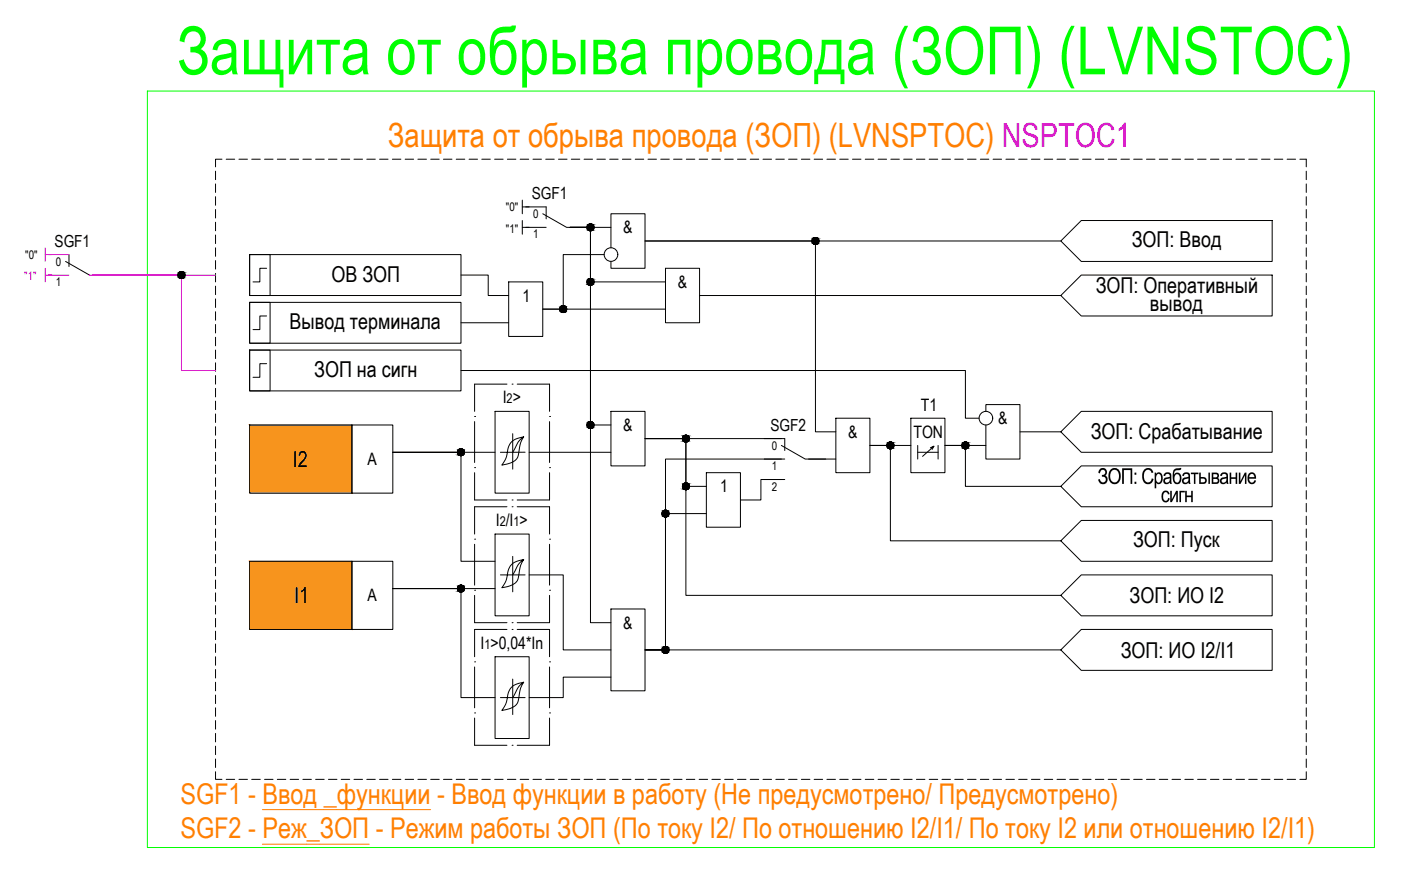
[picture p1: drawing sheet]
<svg xmlns="http://www.w3.org/2000/svg" width="823mm" height="523mm" viewBox="0 0 823 523" stroke-linecap="round" stroke-linejoin="round" font-family="sans-serif">
<!-- layer: 0 -->
<path d="M87 54h720v444h-720z" fill="none" stroke="#0f0" stroke-width=".59"/>
<g fill="#000" stroke="#000" stroke-width=".59">
<path d="M346 136h1zM346 132h1zM106 160h1zM479 144h1zM106 164h1zM330 180h1zM346 168h1zM346 164h1zM330 184h1zM346 252h1zM346 248h1zM270 268h1z"/>
<path d="M270 264h1zM523 264h1zM567 264h1zM390 300h1zM390 304h1zM270 348h1zM270 344h1zM390 380h1zM390 384h1z"/>
<path d="M346 132h2zM346 132h2z"/>
<path d="M346 132h2zM346 132h2z"/>
<path d="M346 136h2zM346 136h1z"/>
<path d="M346 132h2zM346 132h2z"/>
<path d="M346 135h2zM346 135l2 1z"/>
<path d="M346 132h2zM346 132h2z"/>
<path d="M346 135h2zM346 135h2z"/>
<path d="M346 132h2zM346 132h2z"/>
<path d="M346 135h2zM346 135h2z"/>
<path d="M346 132h2zM346 132h2z"/>
<path d="M346 135h2zM346 135h2z"/>
<path d="M345 132h3zM345 132h3z"/>
<path d="M345 135h3zM345 135h3z"/>
<path d="M345 132l4 1zM345 132l4 1z"/>
<path d="M345 135h3zM345 135h3z"/>
<path d="M345 133h4zM345 133h4z"/>
<path d="M345 135h4zM345 135h3z"/>
<path d="M345 133h4zM345 133h4z"/>
<path d="M345 135h4zM345 135h4z"/>
<path d="M345 133h4zM345 133h4z"/>
<path d="M345 134h4zM345 134l4 1z"/>
<path d="M345 133h4zM345 133h4z"/>
<path d="M345 134h4zM345 134h4z"/>
<path d="M345 133h4zM345 133h4z"/>
<path d="M345 134h4zM345 134h4z"/>
<path d="M345 133l4 1zM345 133l4 1z"/>
<path d="M345 134h4zM345 134h4z"/>
<path d="M345 134h4zM345 134h4z"/>
<path d="M479 140h1zM479 140h1z"/>
<path d="M479 140h1zM478 140h2z"/>
<path d="M478 140h2zM478 140h2z"/>
<path d="M478 140h2zM478 140h2z"/>
<path d="M478 140h2zM478 140h2z"/>
<path d="M478 140h2zM478 140h2z"/>
<path d="M106 160h1zM106 160h1z"/>
<path d="M106 160h1zM106 160h1z"/>
<path d="M106 160h1zM106 160h1z"/>
<path d="M106 160h2zM106 160h2z"/>
<path d="M106 160h2zM106 160h2z"/>
<path d="M478 144h2zM478 144h2z"/>
<path d="M478 143h2zM478 143l2 1z"/>
<path d="M478 143h2zM478 143h2z"/>
<path d="M478 143h2zM478 143h2z"/>
<path d="M478 140h2zM478 140h2z"/>
<path d="M478 143h2zM478 143h2z"/>
<path d="M478 140h3zM478 140h3z"/>
<path d="M478 143h2zM478 143h2z"/>
<path d="M477 140l4 1zM477 140l4 1z"/>
<path d="M477 143h4zM477 143h3z"/>
<path d="M477 141h4zM477 141h4z"/>
<path d="M477 143h4zM477 143h4z"/>
<path d="M477 141h4zM477 141h4z"/>
<path d="M477 143h4zM477 143h4z"/>
<path d="M477 141h4zM477 141h4z"/>
<path d="M477 142h4zM477 142l4 1z"/>
<path d="M477 141h4zM477 141h4z"/>
<path d="M477 142h4zM477 142h4z"/>
<path d="M477 141h4zM477 141h4z"/>
<path d="M477 142h4zM477 142h4z"/>
<path d="M477 141l4 1zM477 141l4 1z"/>
<path d="M477 142h4zM477 142h4z"/>
<path d="M477 142h4zM477 142h4z"/>
<path d="M106 164h1zM106 164h1z"/>
<path d="M106 164h1zM106 164h1z"/>
<path d="M106 163h1zM106 163l1 1z"/>
<path d="M106 163h2zM106 163h1z"/>
<path d="M105 160h3zM105 160h3z"/>
<path d="M105 163h3zM105 163h3z"/>
<path d="M105 160h3zM105 160h3z"/>
<path d="M105 163h3zM105 163h3z"/>
<path d="M105 160h3zM105 160h3z"/>
<path d="M105 163h3zM105 163h3z"/>
<path d="M105 160l3 1zM105 160l3 1z"/>
<path d="M105 163h3zM105 163h3z"/>
<path d="M105 161h3zM105 161h3z"/>
<path d="M105 163h3zM105 163h3z"/>
<path d="M105 161h3zM105 161h3z"/>
<path d="M105 163h3zM105 163h3z"/>
<path d="M105 161h4zM105 161h4z"/>
<path d="M105 162h3zM105 162l3 1z"/>
<path d="M105 161h4zM105 161h4z"/>
<path d="M105 162h4zM105 162h3z"/>
<path d="M105 161h4zM105 161h4z"/>
<path d="M105 162h4zM105 162h4z"/>
<path d="M105 161l4 1zM105 161l4 1z"/>
<path d="M105 162h4zM105 162h4z"/>
<path d="M105 162h4zM105 162h4z"/>
<path d="M330 180h1zM330 180h1z"/>
<path d="M330 180h2zM330 180h2z"/>
<path d="M330 180h2zM330 180h2z"/>
<path d="M330 180h2zM330 180h2z"/>
<path d="M346 164h2zM346 164h2z"/>
<path d="M346 164h2zM346 164h2z"/>
<path d="M346 168h2zM346 168h1z"/>
<path d="M346 164h2zM346 164h2z"/>
<path d="M346 167h2zM346 167l2 1z"/>
<path d="M346 164h2zM346 164h2z"/>
<path d="M346 167h2zM346 167h2z"/>
<path d="M346 164h2zM346 164h2z"/>
<path d="M346 167h2zM346 167h2z"/>
<path d="M346 164h2zM346 164h2z"/>
<path d="M346 167h2zM346 167h2z"/>
<path d="M345 164h3zM345 164h3z"/>
<path d="M345 167h3zM345 167h3z"/>
<path d="M345 164l4 1zM345 165h4z"/>
<path d="M345 167h3zM345 167h3z"/>
<path d="M345 165h4zM345 165h4z"/>
<path d="M345 167h4zM345 167h3z"/>
<path d="M345 165h4zM345 165h4z"/>
<path d="M345 167h4zM345 167h4z"/>
<path d="M345 165h4zM345 165h4z"/>
<path d="M345 166h4zM345 166l4 1z"/>
<path d="M345 165h4zM345 165h4z"/>
<path d="M345 166h4zM345 166h4z"/>
<path d="M345 165h4zM345 165h4z"/>
<path d="M345 166h4zM345 166h4z"/>
<path d="M345 165l4 1zM345 165l4 1z"/>
<path d="M345 166h4zM345 166h4z"/>
<path d="M345 166h4zM345 166h4z"/>
<path d="M330 184h1zM330 184h1z"/>
<path d="M330 183h2zM330 183l1 1z"/>
<path d="M330 183h2zM330 183h2z"/>
<path d="M330 180h2zM330 180h2z"/>
<path d="M330 183h2zM330 183h2z"/>
<path d="M330 180h2zM330 180h2z"/>
<path d="M330 183h2zM330 183h2z"/>
<path d="M329 180h3zM329 180h3z"/>
<path d="M329 183h3zM329 183h3z"/>
<path d="M329 180l4 1zM329 180l4 1z"/>
<path d="M329 183h3zM329 183h3z"/>
<path d="M329 181h4zM329 181h4z"/>
<path d="M329 183h4zM329 183h3z"/>
<path d="M329 181h4zM329 181h4z"/>
<path d="M329 183h4zM329 183h4z"/>
<path d="M329 181h4zM329 181h4z"/>
<path d="M329 182h4zM329 182l4 1z"/>
<path d="M329 181h4zM329 181h4z"/>
<path d="M329 182h4zM329 182h4z"/>
<path d="M329 181h4zM329 181h4z"/>
<path d="M329 181l4 1zM329 181l4 1z"/>
<path d="M329 182h4zM329 182h4z"/>
<path d="M329 182h4zM329 182h4z"/>
<path d="M329 182h4zM329 182h4z"/>
<path d="M346 248h2zM346 248h2z"/>
<path d="M346 248h2zM346 248h2z"/>
<path d="M346 252h2zM346 252h1z"/>
<path d="M346 248h2zM346 248h2z"/>
<path d="M346 252h2zM346 252h2z"/>
<path d="M346 248h2zM346 248h2z"/>
<path d="M346 251h2zM346 251l2 1z"/>
<path d="M346 248h2zM346 248h2z"/>
<path d="M346 251h2zM346 251h2z"/>
<path d="M346 248h2zM346 248h2z"/>
<path d="M346 251h2zM346 251h2z"/>
<path d="M345 248h3zM345 248h3z"/>
<path d="M345 251h3zM345 251h3z"/>
<path d="M345 248l4 1zM345 248l4 1z"/>
<path d="M345 251h3zM345 251h3z"/>
<path d="M345 249h4zM345 249h4z"/>
<path d="M345 251h4zM345 251h3z"/>
<path d="M345 249h4zM345 249h4z"/>
<path d="M345 251h4zM345 251h4z"/>
<path d="M345 249h4zM345 249h4z"/>
<path d="M345 250h4zM345 250l4 1z"/>
<path d="M345 249h4zM345 249h4z"/>
<path d="M345 250h4zM345 250h4z"/>
<path d="M345 249l4 1zM345 249l4 1z"/>
<path d="M345 250h4zM345 250h4z"/>
<path d="M345 250h4zM345 250h4z"/>
<path d="M345 250h4zM345 250h4z"/>
<path d="M345 250h4zM345 250h4z"/>
<path d="M403 256h1zM402 256h2z"/>
<path d="M402 256h2zM402 256h2z"/>
<path d="M402 260h2zM402 260h1z"/>
<path d="M402 256h2zM402 256h2z"/>
<path d="M402 260h2zM402 260h2z"/>
<path d="M402 256h2zM402 256h2z"/>
<path d="M402 259h2zM402 259l2 1z"/>
<path d="M402 256h2zM402 256h2z"/>
<path d="M402 259h2zM402 259h2z"/>
<path d="M402 256h2zM402 256h2z"/>
<path d="M402 259h2zM402 259h2z"/>
<path d="M401 256h3zM401 256h3z"/>
<path d="M401 259h3zM401 259h3z"/>
<path d="M401 256l4 1zM401 256l4 1z"/>
<path d="M401 259h3zM401 259h3z"/>
<path d="M401 257h4zM401 257h4z"/>
<path d="M401 259h4zM401 259h3z"/>
<path d="M401 257h4zM401 257h4z"/>
<path d="M401 259h4zM401 259h4z"/>
<path d="M401 257h4zM401 257h4z"/>
<path d="M401 258h4zM401 258l4 1z"/>
<path d="M401 257h4zM401 257h4z"/>
<path d="M401 258h4zM401 258h4z"/>
<path d="M401 257l4 1zM401 257l4 1z"/>
<path d="M401 258h4zM401 258h4z"/>
<path d="M401 258h4zM401 258h4z"/>
<path d="M401 258h4zM401 258h4z"/>
<path d="M401 258h4zM401 258h4z"/>
<path d="M523 260h1zM523 260h1z"/>
<path d="M523 260h1zM522 260h2z"/>
<path d="M522 260h2zM522 260h2z"/>
<path d="M522 260h2zM522 260h2z"/>
<path d="M567 260h1zM567 260h1z"/>
<path d="M567 260h1zM566 260h2z"/>
<path d="M566 260h2zM566 260h2z"/>
<path d="M566 260h2zM566 260h2z"/>
<path d="M270 264h1zM270 264h1z"/>
<path d="M270 264h2zM270 264h2z"/>
<path d="M270 268h1zM270 268h1z"/>
<path d="M270 264h2zM270 264h2z"/>
<path d="M270 268h2zM270 268h1z"/>
<path d="M270 264h2zM270 264h2z"/>
<path d="M270 268h2zM270 268h2z"/>
<path d="M270 264h2zM270 264h2z"/>
<path d="M270 267h2zM270 267l2 1z"/>
<path d="M269 264h3zM269 264h3z"/>
<path d="M269 267h3zM269 267h3z"/>
<path d="M269 264h3zM269 264h3z"/>
<path d="M269 267h3zM269 267h3z"/>
<path d="M269 264l3 1zM269 264l3 1z"/>
<path d="M269 267h3zM269 267h3z"/>
<path d="M269 265h4zM269 265h4z"/>
<path d="M269 267h3zM269 267h3z"/>
<path d="M269 265h4zM269 265h4z"/>
<path d="M269 267h4zM269 267h3z"/>
<path d="M269 265h4zM269 265h4z"/>
<path d="M269 266h4zM269 266l4 1z"/>
<path d="M269 265h4zM269 265h4z"/>
<path d="M269 266h4zM269 266h4z"/>
<path d="M269 265l4 1zM269 265l4 1z"/>
<path d="M269 266h4zM269 266h4z"/>
<path d="M269 266h4zM269 266h4z"/>
<path d="M269 266h4zM269 266h4z"/>
<path d="M269 266h4zM269 266h4z"/>
<path d="M522 264h2zM522 264h2z"/>
<path d="M522 264h2zM522 264h2z"/>
<path d="M522 260h2zM522 260h2z"/>
<path d="M522 263h2zM522 263l2 1z"/>
<path d="M522 260h2zM522 260h2z"/>
<path d="M522 263h2zM522 263h2z"/>
<path d="M522 260h3zM522 260h3z"/>
<path d="M522 263h2zM522 263h2z"/>
<path d="M522 260l3 1zM522 260l3 1z"/>
<path d="M522 263h3zM522 263h2z"/>
<path d="M522 261h3zM522 261h3z"/>
<path d="M522 263h3zM522 263h3z"/>
<path d="M521 261h4zM521 261h4z"/>
<path d="M521 263h4zM521 263h4z"/>
<path d="M521 261h4zM521 261h4z"/>
<path d="M521 263h4zM521 263h4z"/>
<path d="M521 261h4zM521 261h4z"/>
<path d="M521 263h4zM521 263h4z"/>
<path d="M521 261h4zM521 261h4z"/>
<path d="M521 262h4zM521 262l4 1z"/>
<path d="M521 261l4 1zM521 261l4 1z"/>
<path d="M521 262h4zM521 262h4z"/>
<path d="M521 262h4zM521 262h4z"/>
<path d="M521 262h4zM521 262h4z"/>
<path d="M521 262h4zM521 262h4z"/>
<path d="M566 264h2zM566 264h2z"/>
<path d="M566 264h2zM566 264h2z"/>
<path d="M566 260h2zM566 260h2z"/>
<path d="M566 263h2zM566 263l2 1z"/>
<path d="M566 260h2zM566 260h2z"/>
<path d="M566 263h2zM566 263h2z"/>
<path d="M566 260h3zM566 260h3z"/>
<path d="M566 263h2zM566 263h2z"/>
<path d="M566 260l3 1zM566 260l3 1z"/>
<path d="M566 263h3zM566 263h2z"/>
<path d="M566 261h3zM566 261h3z"/>
<path d="M566 263h3zM566 263h3z"/>
<path d="M565 261h4zM565 261h4z"/>
<path d="M565 263h4zM565 263h4z"/>
<path d="M565 261h4zM565 261h4z"/>
<path d="M565 263h4zM565 263h4z"/>
<path d="M565 261h4zM565 261h4z"/>
<path d="M565 263h4zM565 263h4z"/>
<path d="M565 261h4zM565 261h4z"/>
<path d="M565 262h4zM565 262l4 1z"/>
<path d="M565 261l4 1zM565 261l4 1z"/>
<path d="M565 262h4zM565 262h4z"/>
<path d="M565 262h4zM565 262h4z"/>
<path d="M565 262h4zM565 262h4z"/>
<path d="M565 262h4zM565 262h4z"/>
<path d="M390 300h2zM390 300h2z"/>
<path d="M390 300h2zM390 300h2z"/>
<path d="M390 300h2zM390 300h2z"/>
<path d="M403 284h1zM402 284h2z"/>
<path d="M402 284h2zM402 284h2z"/>
<path d="M402 288h2zM402 288h1z"/>
<path d="M402 284h2zM402 284h2z"/>
<path d="M402 288h2zM402 288h2z"/>
<path d="M402 284h2zM402 284h2z"/>
<path d="M402 288h2zM402 288h2z"/>
<path d="M402 284h2zM402 284h2z"/>
<path d="M402 287h2zM402 287l2 1z"/>
<path d="M402 284h2zM402 284h2z"/>
<path d="M402 287h2zM402 287h2z"/>
<path d="M401 284l3 1zM401 284l3 1z"/>
<path d="M401 287h3zM401 287h3z"/>
<path d="M401 285h4zM401 285h4z"/>
<path d="M401 287h3zM401 287h3z"/>
<path d="M401 285h4zM401 285h4z"/>
<path d="M401 287h4zM401 287h3z"/>
<path d="M401 285h4zM401 285h4z"/>
<path d="M401 287h4zM401 287h4z"/>
<path d="M401 285h4zM401 285h4z"/>
<path d="M401 287h4zM401 287h4z"/>
<path d="M401 285h4zM401 285h4z"/>
<path d="M401 286h4zM401 286l4 1z"/>
<path d="M401 285l4 1zM401 285l4 1z"/>
<path d="M401 286h4zM401 286h4z"/>
<path d="M401 286h4zM401 286h4z"/>
<path d="M401 286h4zM401 286h4z"/>
<path d="M401 286h4zM401 286h4z"/>
<path d="M390 304h2zM390 304h1z"/>
<path d="M390 304h2zM390 304h2z"/>
<path d="M390 300h2zM390 300h2z"/>
<path d="M390 304h2zM390 304h2z"/>
<path d="M390 300h2zM390 300h2z"/>
<path d="M390 303h2zM390 303l2 1z"/>
<path d="M390 300h2zM390 300h2z"/>
<path d="M390 303h2zM390 303h2z"/>
<path d="M390 300l2 1zM390 300l2 1z"/>
<path d="M390 303h2zM390 303h2z"/>
<path d="M389 301h4zM389 301h4z"/>
<path d="M389 303h3zM389 303h3z"/>
<path d="M389 301h4zM389 301h4z"/>
<path d="M389 303h4zM389 303h3z"/>
<path d="M389 301h4zM389 301h4z"/>
<path d="M389 303h4zM389 303h4z"/>
<path d="M389 301h4zM389 301h4z"/>
<path d="M389 303h4zM389 303h4z"/>
<path d="M389 301h4zM389 301h4z"/>
<path d="M389 302h4zM389 302l4 1z"/>
<path d="M389 301l4 1zM389 301l4 1z"/>
<path d="M389 302h4zM389 302h4z"/>
<path d="M389 302h4zM389 302h4z"/>
<path d="M389 302h4zM389 302h4z"/>
<path d="M389 302h4zM389 302h4z"/>
<path d="M270 344h1zM270 344h1z"/>
<path d="M270 344h2zM270 344h2z"/>
<path d="M270 348h1zM270 348h1z"/>
<path d="M270 344h2zM270 344h2z"/>
<path d="M270 348h2zM270 348h1z"/>
<path d="M270 344h2zM270 344h2z"/>
<path d="M270 348h2zM270 348h2z"/>
<path d="M270 344h2zM270 344h2z"/>
<path d="M270 347h2zM270 347l2 1z"/>
<path d="M269 344h3zM269 344h3z"/>
<path d="M269 347h3zM269 347h3z"/>
<path d="M269 344l3 1zM269 345h3z"/>
<path d="M269 347h3zM269 347h3z"/>
<path d="M269 345h3zM269 345h3z"/>
<path d="M269 347h3zM269 347h3z"/>
<path d="M269 345h4zM269 345h4z"/>
<path d="M269 347h3zM269 347h3z"/>
<path d="M269 345h4zM269 345h4z"/>
<path d="M269 347h4zM269 347h3z"/>
<path d="M269 345h4zM269 345h4z"/>
<path d="M269 347h4zM269 347h4z"/>
<path d="M269 345h4zM269 345h4z"/>
<path d="M269 346h4zM269 346l4 1z"/>
<path d="M269 345l4 1zM269 345l4 1z"/>
<path d="M269 346h4zM269 346h4z"/>
<path d="M269 346h4zM269 346h4z"/>
<path d="M269 346h4zM269 346h4z"/>
<path d="M269 346h4zM269 346h4z"/>
<path d="M390 380h2zM390 380h2z"/>
<path d="M390 380h2zM390 380h2z"/>
<path d="M390 384h2zM390 384h1z"/>
<path d="M390 380h2zM390 380h2z"/>
<path d="M390 384h2zM390 384h2z"/>
<path d="M390 380h2zM390 380h2z"/>
<path d="M390 384h2zM390 384h2z"/>
<path d="M390 380h2zM390 380h2z"/>
<path d="M390 384h2zM390 384h2z"/>
<path d="M390 380h2zM390 380h2z"/>
<path d="M390 383h2zM390 383l2 1z"/>
<path d="M390 380l2 1zM390 380l2 1z"/>
<path d="M390 383h2zM390 383h2z"/>
<path d="M389 381h4zM389 381h4z"/>
<path d="M389 383h3zM389 383h3z"/>
<path d="M389 381h4zM389 381h4z"/>
<path d="M389 383h4zM389 383h3z"/>
<path d="M389 381h4zM389 381h4z"/>
<path d="M389 383h4zM389 383h4z"/>
<path d="M389 381h4zM389 381h4z"/>
<path d="M389 383h4zM389 383h4z"/>
<path d="M389 381l4 1zM389 381l4 1z"/>
<path d="M389 382h4zM389 382l4 1z"/>
<path d="M389 382h4zM389 382h4z"/>
<path d="M389 382h4zM389 382h4z"/>
<path d="M389 382h4zM389 382h4z"/>
<path d="M389 382h4zM389 382h4z"/>
<path d="M389 382h4zM389 382h4z"/>
</g>
<g fill="none" stroke="#000" stroke-width=".59">
<path d="M130 94h-3v4M133 94h5M140 94h5M148 94h5M155 94h5M163 94h5M170 94h5M178 94h5M185 94h5M193 94h5M200 94h5M208 94h5"/>
<path d="M215 94h5M223 94h5M231 94h5M238 94h5M245 94h6M253 94h5M261 94h5M268 94h5M276 94h5M283 94h5M291 94h5M298 94h5"/>
<path d="M306 94h5M313 94h5M321 94h5M328 94h5M336 94h5M343 94h5M351 94h5M358 94h5M366 94h5M373 94h5M381 94h5M388 94h5"/>
<path d="M396 94h5M403 94h5M411 94h5M418 94h5M426 94h5M433 94h5M441 94h5M448 94h5M456 94h5M463 94h5M471 94h5M478 94h5"/>
<path d="M486 94h5M493 94h5M501 94h5M508 94h5M516 94h5M523 94h5M531 94h5M538 94h5M546 94h5M553 94h5M561 94h5M568 94h5"/>
<path d="M576 94h5M583 94h5M591 94h5M598 94h5M606 94h5M613 94h5M621 94h5M628 94h5M636 94h5M643 94h5M651 94h5M658 94h5"/>
<path d="M666 94h5M674 94h5M681 94h5M689 94h5M696 94h5M704 94h5M711 94h5M719 94h5M726 94h5M734 94h5M741 94h5M749 94h5"/>
<path d="M756 94h5M764 94h3v4M127 101v5M127 108v5M127 116v5M307 118v8M767 101v5M767 108v5M767 116v5M127 123v5M127 131v5M127 138v5"/>
<path d="M307 130v8M307 122h4M307 134h4M359 134h-24h12v32h44M767 123v5M767 131v5M767 138v5M127 146v5M127 153v5M147 150h12v24h-12zM147 150h124v24h-124zM157 158h-4v8h-4"/>
<path d="M355 150h-24v32h-12h72M359 146v-20h20v32h-20v-4M391 158h20v32h-20zM623 142l12-12h112v24h-112zM623 142h-244h100v112h12M767 146v5M767 153v5M127 161v5M127 168v5M127 176v5M147 178h124v24h-124zM147 178h12v24h-12z"/>
<path d="M271 162h16v12h12M299 166h20v32h-20zM411 174h212M623 174l12-12h112v24h-112zM767 161v5M767 168v5M767 176v5M127 183v5M127 191v5M127 198v5M157 186h-4v8h-4M271 190h28"/>
<path d="M767 183v5M767 191v5M767 198v5M127 206v5M127 213v5M147 206h12v24h-12zM147 206h124v24h-124zM157 214h-4v8h-4M271 218h296v28h8M767 206v5M767 213v5M127 221v5"/>
<path d="M127 228v5M127 236v5M767 221v5M767 228v5M767 236v5M127 243v5M127 251v5M127 258v5M147 250h60v40h-60zM207 250h24v40h-24zM291 242h20v48h-20zM301 255v21"/>
<path d="M308 257l-2 3-1 6a8 8 0 0 1-8 7h-2a20 20 0 0 0 4-11 8 8 0 0 1 7-5h2l-3 3-4 6h-7M359 250h-12v-116h-12h12v232h12M359 242h20v32h-20zM379 258h24v28h12M379 258h80M379 258h24v92h220M491 246h20v32h-20zM535 246h20v32h-20zM579 242v-4h20v32h-20v-20M599 254h24M623 254l12-12h112v24h-112zM767 243v5"/>
<path d="M767 251v5M767 258v5M127 266v5M127 273v5M291 266h-60h40v64h20M308 266h-7M311 266h48M415 278h20v32h-20zM459 270h-68v112h-12h12v-80h24M475 270h16M535 262h-24h12v56h100M539 262v8"/>
<path d="M539 266h12M547 263l2-1-7 6M549 262l-1 2M551 262v8M579 262h-24h12v24h56M767 266v5M767 273v5M127 281v5M127 288v5M127 296v5M449 282h12M459 282h-12v12h-12"/>
<path d="M623 286l12-12h112v24h-112zM767 281v5M767 288v5M767 296v5M127 303v5M127 311v5M127 318v5M291 314h20v48h-20zM623 318l12-12h112v24h-112zM767 303v5M767 311v5M767 318v5"/>
<path d="M127 326v5M127 333v5M147 330h60v40h-60zM207 330h24v40h-24zM301 327v21M301 338h7M308 329l-2 4-1 5a8 8 0 0 1-8 7h-2a20 20 0 0 0 4-10 8 8 0 0 1 7-6h2l-3 3-4 6h-7M311 338h20v44h28M767 326v5M767 333v5M127 341v5M127 348v5"/>
<path d="M127 356v5M291 346h-60h40v64h20M359 358h20v48h-20zM623 350l12-12h112v24h-112zM767 341v5M767 348v5M767 356v5M127 363v5M127 371v5M127 378v5M767 363v5M767 371v5"/>
<path d="M767 378v5M127 386v5M127 393v5M291 386h20v48h-20zM301 399v21M359 398h-28v12h-20M379 382h244M623 382l12-12h112v24h-112zM767 386v5M767 393v5M127 401v5M127 408v5"/>
<path d="M127 416v5M301 410h7M308 401l-2 3-1 6a8 8 0 0 1-8 7h-2a21 21 0 0 0 4-11 8 8 0 0 1 7-5h2l-3 3-4 6h-7M767 401v5M767 408v5M767 416v5M127 423v5M127 431v5M127 438v5M767 423v5M767 431v5M767 438v5"/>
<path d="M127 453v5h3M127 446v5M133 458h5M140 458h5M148 458h5M155 458h5M163 458h5M170 458h5M178 458h5M185 458h5M193 458h5M200 458h5"/>
<path d="M208 458h5M215 458h5M223 458h5M231 458h5M238 458h5M245 458h6M253 458h5M261 458h5M268 458h5M276 458h5M283 458h5M291 458h5"/>
<path d="M298 458h5M306 458h5M313 458h5M321 458h5M328 458h5M336 458h5M343 458h5M351 458h5M358 458h5M366 458h5M373 458h5M381 458h5"/>
<path d="M388 458h5M396 458h5M403 458h5M411 458h5M418 458h5M426 458h5M433 458h5M441 458h5M448 458h5M456 458h5M463 458h5M471 458h5"/>
<path d="M478 458h5M486 458h5M493 458h5M501 458h5M508 458h5M516 458h5M523 458h5M531 458h5M538 458h5M546 458h5M553 458h5M561 458h5"/>
<path d="M568 458h5M576 458h5M583 458h5M591 458h5M598 458h5M606 458h5M613 458h5M621 458h5M628 458h5M636 458h5M643 458h5M651 458h5"/>
<path d="M658 458h5M666 458h5M674 458h5M681 458h5M689 458h5M696 458h5M704 458h5M711 458h5M719 458h5M726 458h5M734 458h5M741 458h5"/>
<path d="M749 458h5M756 458h5M767 453v5h-3M767 446v5"/>
<circle cx="347" cy="134" r="2"/>
<circle cx="359" cy="150" r="4"/>
<circle cx="479" cy="142" r="2"/>
<circle cx="107" cy="162" r="2"/>
<circle cx="347" cy="166" r="2"/>
<circle cx="331" cy="182" r="2"/>
<circle cx="347" cy="250" r="2"/>
<circle cx="403" cy="258" r="2"/>
<circle cx="579" cy="246" r="4"/>
<circle cx="271" cy="266" r="2"/>
<circle cx="523" cy="262" r="2"/>
<circle cx="567" cy="262" r="2"/>
<circle cx="403" cy="286" r="2"/>
<circle cx="391" cy="302" r="2"/>
<circle cx="271" cy="346" r="2"/>
<circle cx="391" cy="382" r="2"/>
</g>
<g fill="none" stroke="#000" stroke-width=".59">
<path d="M309 122h12v7M309 134h12M319 126l14 8h12M39 154l14 8M41 150v7M298 226h-19v16M301 226h.1M304 226h19v16M279 245h.1M279 248v24M323 245h.1M323 248v24"/>
<path d="M449 258h12v7M279 275h.1M279 278v16h19M323 275h.1M323 278v16h-19M449 270h12M459 262l14 8h12M298 298h-19v16M301 294h.1M301 298h.1M304 298h19v16M279 317h.1"/>
<path d="M279 320v24M323 317h.1M323 320v24M279 347h.1M279 350v16h19M323 347h.1M323 350v16h-19M298 370h-19v16M301 366h.1M301 370h.1M304 370h19v16M279 389h.1"/>
<path d="M279 392v24M323 389h.1M323 392v24M279 419h.1M323 419h.1M279 422v16h19M301 438h.1M323 422v16h-19"/>
</g>
<!-- layer: TEXT -->
<path d="M734 278h2l1 1 1 2h-4v2l1 1 1-1 1-1h1l-1 2h-3l-1-1v-3zM735 279l-1 1h3l-1-1z" fill="#000"/>
<!-- layer: 0 -->
<path d="M154 476h99M154 496h63" fill="none" stroke="#ff7f00" stroke-width=".59"/>
<g fill="#f7941d" stroke="#f7941d" stroke-width=".59">
<path d="M147 250l60 40v-40zM147 250l60 40h-60z"/>
<path d="M147 330l60 40v-40zM147 330l60 40h-60z"/>
</g>
<path d="M28 150h13M28 162h13M53 162h12" fill="none" stroke="#f0f" stroke-width=".59"/>
<!-- layer: 0 -->
<path d="M27 146v8M27 158v8M27 150h3M27 162h3M127 162h-72h52v56h20" fill="none" stroke="#f0f" stroke-width=".59"/>
<text font-size="39.2" fill="#0f0" x="104" y="44">Защита от обрыва провода (ЗОП) (LVNSTOC)</text>
<text font-size="19.6" fill="#ff7f00" x="228" y="87">Защита от обрыва провода (ЗОП) (LVNSPTOC) NSPTOC1</text>
<g font-size="16.8" fill="#ff7f00">
<text x="106" y="472">SGF1 - Ввод _функции - Ввод функции в работу (Не предусмотрено/ Предусмотрено)</text>
<text x="106" y="493">SGF2 - Реж_ЗОП - Режим работы ЗОП (По току I2/ По отношению I2/I1/ По току I2 или отношению I2/I1)</text>
</g>
<g font-size="12.9">
<text x="665" y="145">ЗОП: Ввод</text>
<text x="195" y="166">ОВ ЗОП</text>
<text x="644" y="172">ЗОП: Оперативный</text>
<text x="676" y="183">вывод</text>
<text x="170" y="194">Вывод терминала</text>
<text x="185" y="222">ЗОП на сигн</text>
<text x="641" y="258">ЗОП: Срабатывание</text>
<text x="172" y="274">I2</text>
<text x="645" y="284">ЗОП:Срабатывание</text>
<text x="682" y="295">сигн</text>
<text x="666" y="321">ЗОП: Пуск</text>
<text x="173" y="354">I1</text>
<text x="664" y="354">ЗОП: ИО I2</text>
<text x="658" y="387">ЗОП: ИО I2/I1</text>
</g>
<g font-size="10.1">
<text x="366" y="137">&amp;</text>
<text x="398" y="169">&amp;</text>
<text x="307" y="177">1</text>
<text x="295" y="237">I &gt;</text>
<text x="541" y="241">T1</text>
<text x="586" y="249">&amp;</text>
<text x="366" y="253">&amp;</text>
<text x="498" y="257">&amp;</text>
<text x="537" y="257">TON</text>
<text x="216" y="273">А</text>
<text x="423" y="289">1</text>
<text x="291" y="309">I /I &gt;</text>
<text x="216" y="353">А</text>
<text x="366" y="369">&amp;</text>
<text x="282" y="381">I &gt;0,04*In</text>
</g>
<g font-size="9.8">
<text x="312" y="117">SGF1</text>
<text x="32" y="145">SGF1</text>
<text x="453" y="253">SGF2</text>
</g>
<g font-size="7.8">
<text x="298" y="237">2</text>
<text x="294" y="309">2</text>
<text x="302" y="309">1</text>
<text x="285" y="381">1</text>
</g>
<g font-size="7">
<text x="297" y="124">&quot;0&quot;</text>
<text x="313" y="128">0</text>
<text x="297" y="137">&quot;1&quot;</text>
<text x="313" y="140">1</text>
<text x="15" y="152">&quot;0&quot;</text>
<text x="33" y="156">0</text>
<text x="33" y="168">1</text>
<text x="453" y="264">0</text>
<text x="453" y="276">1</text>
<text x="453" y="288">2</text>
</g>
<text font-size="7" fill="#f0f" x="14" y="165">&quot;1&quot;</text>
</svg>
